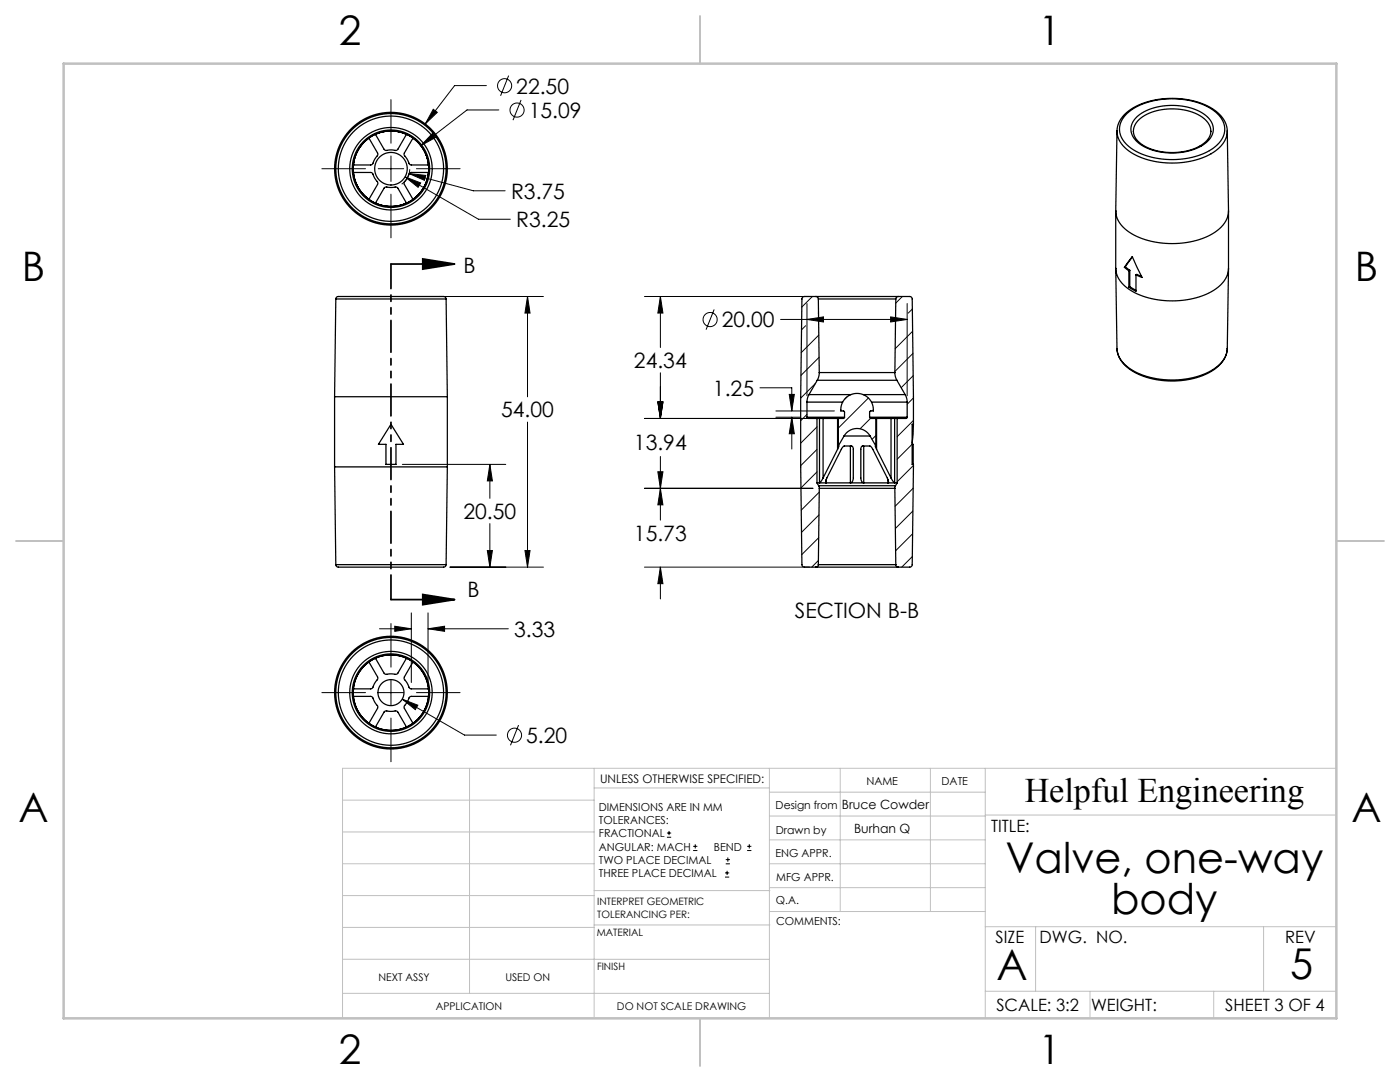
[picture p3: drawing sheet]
<svg xmlns="http://www.w3.org/2000/svg" width="279mm" height="216mm" viewBox="0 0 279 216" stroke-linecap="round" stroke-linejoin="round" font-family="sans-serif">
<g fill="none" stroke="#000" stroke-width=".2">
<path d="M78 19.9v8.7M97.1 17.1h-6.4l-5.8 7.6M101.5 15.1l-1.6 4M104 19.9l-1.6 4.1M64.2 33.7h8.7M75.5 33.7h5.1M78 31.1v5.1M78 38.7v8.8M80.8 35.3l3.2 1.2-.6 .9zM80.8 35.3l14.7 8.4h6.3M81.6 34.6l12.9 3.5h6.3M81.6 34.6l3.4 .4-.3 1z"/>
<path d="M81.8 33.8a3.7 3.7 0 0 1-1.6 2.9M83.1 33.7h8.7M86.3 26.6l.6 .8-2.9 1.7zM86.5 21.8l.8 .6-2.4 2.3zM99.6 21.9h-6.4l-9.2 7.2M87.5 59.2h21M105.3 59.2v20M105.3 59.2l.5 3.3h-1zM128.6 59.2h32.9M131.8 59.2l.5 3.3h-1zM131.8 59.2v10.1M162.1 59.2l-2.1 2.1"/>
<path d="M180.1 59.2l-1.3 1.3M131.8 74.4v9.1M142.5 61.7l-1.6 4.1M151.7 77.4h6.3v4.6M155.8 63.7h25.2M157.5 78.7h1l-.5 3.3zM160.8 65l-.8 .8M161 60.6v18.4M161 63.7l3.3-.5v1zM162.7 76.5l-2.9 3M163.4 62.4l-.1 .1M163.4 66.9l-3.5 3.5"/>
<path d="M163.5 71.3l-3.7 3.6M169 79.2l-.5 .5M173.3 79.4l-6 6M177.7 63.2l3.3 .5-3.3 .5zM178.7 65h.1M181 60.6v18.4M182.1 61.7l-.8 .8M182.1 66.1l-3.4 3.5M182.2 70.5l-3.6 3.6M182.2 75l-2.4 2.4M182.3 79.4l-1.3 1.3M80.3 92.7h20.6"/>
<path d="M97.8 92.7v6.7M97.8 92.7l.5 3.3h-1zM105.3 84.2v29M128.6 83.5h34.4M128.6 97.4h33.6M131.3 80.2h1l-.5 3.3zM131.3 94.1h1l-.5 3.3zM131.8 97.4l.5 3.3h-1zM131.8 91.1v12.7M154.8 82h11.7M154.8 83.2h5M158 83.2l.5 3.4h-1z"/>
<path d="M158 83.2v6.4M161 82.7l-1.2 1.2M163 85.2l-3.2 3.2M163 89.7l-3.2 3.2M163 94.2l-3.2 3.2M163.5 98.2l-3.6 3.6M173.7 83.5l-2.1 2.1M174.8 86.9l-.8 .8M182 88.6l-3 3M182.2 97.4l-3.6 3.6M182.3 83.9l-3.3 3.2M182.3 92.9l-3.3 3.2"/>
<path d="M89.8 113.2h18.7M97.3 109.9h1l-.5 3.3zM97.8 104.5v8.7M104.8 109.9h1l-.5 3.3zM128.6 113.2h32.9M131.8 113.2l.5 3.3h-1zM131.8 113.2v6.3M163.3 111.8l-1.3 1.4M163.4 107.3l-3.4 3.4M163.4 102.7l-3.4 3.5M182.1 111.1l-2.1 2.1M182.1 106.5l-3.4 3.4"/>
<path d="M182.2 102l-3.5 3.5M64.2 138.2h8.7M75.5 138.2h5.1M75.7 125.5h6.4M78 124.4v8.7M78 135.7v5M78.8 125l3.3 .5-3.3 .5zM80.3 139.5l12.4 7.2h6.3M80.3 139.5l3.1 1.2-.5 .9zM82.1 122.3v13.9M83.1 138.2h8.7M85.4 122.3v13.9"/>
<path d="M85.4 125.5h16M85.4 125.5l3.3-.5v1zM78 143.3v8.7M103.5 144.7l-1.6 4M133.1 167.1h.8M133.1 166.2h.8M133.5 165.8v.8M138.3 169.7h.9M138.3 168.9h.9M138.8 168.5v.8M144.7 175h.8M144.7 174.2h.8"/>
<path d="M144.8 172.4h.9M144.8 171.5h.9M145.1 173.8v.8M145.3 171.1v.8M149.1 169.7h.9M149.1 168.9h.9M149.5 168.5v.8"/>
<circle cx="100.7" cy="17.1" r="1.41"/>
<circle cx="103.2" cy="22" r="1.41"/>
<circle cx="141.7" cy="63.8" r="1.41"/>
<circle cx="102.7" cy="146.7" r="1.41"/>
</g>
<path d="M78 52.7h12.7M84.4 51.7l6.3 1-6.3 1zM78 119.6h12.7M84.4 118.6l6.3 1-6.3 1.1z" fill="none" stroke="#000" stroke-width=".35"/>
<path d="M78 52.7v66.9" fill="none" stroke="#000" stroke-width=".35" stroke-dasharray="6.3 1.3 1.3 1.3 1.3 1.3" stroke-dashoffset="1.4"/>
<g fill="none" stroke="#c0c0c0" stroke-width=".2">
<path d="M68.4 159.7h50.2M93.7 153.3v44.9M118.6 153.3v49.9M118.6 157.2h34.9M153.5 153.3v49.9M153.5 158.1h43.1M167.7 153.3v28.6M185.7 153.3v28.6M196.6 153.3v49.9M266.7 153.3h-198.3v49.9M68.4 178.7h50.2M68.4 172.4h50.2"/>
<path d="M68.4 166h50.2M118.6 177.7h35.1M153.5 167.6h43.1M153.5 162.8h43.1M153.5 172.4h43.1M153.5 177.1h43.1M196.6 162.6h70.1M68.4 198.2h85.1M68.4 185.1h50.2M68.4 191.4h50.2M118.6 191.4h34.9M118.6 184.6h35.1"/>
<path d="M153.7 181.9h42.9M196.6 197.8h70.1M196.6 184.9h70.1M206.7 184.9v12.9M217.5 197.8v5.4M242.2 197.8v5.4M252.2 184.9v12.9"/>
</g>
<path d="M139.7 3.2v9.5M3.2 107.9h9.5M266.7 107.9h9.5M139.7 203.2v9.5" fill="none" stroke="#c0c0c0" stroke-width=".25"/>
<path d="M12.7 12.7h254v190.5h-254z" fill="none" stroke="#c0c0c0" stroke-width=".5"/>
<g fill="#000">
<path d="M84.4 51.7l6.3 1-6.3 1zM84.4 118.6l6.3 1-6.3 1.1z"/>
<path d="M105.3 59.2l.5 3.3h-1zM104.8 109.9h1l-.5 3.3zM97.8 92.7l.5 3.3h-1zM97.3 109.9h1l-.5 3.3zM86.5 21.8l-1.6 2.9 2.4-2.3zM86.3 26.6l-2.3 2.5 2.9-1.7zM80.8 35.3l2.6 2.1 .6-.9zM81.6 34.6l3.1 1.4 .3-1zM80.3 139.5l2.6 2.1 .5-.9zM78.8 125l3.3 .5-3.3 .5zM85.4 125.5l3.3-.5v1zM131.3 80.2h1l-.5 3.3zM131.8 59.2l.5 3.3h-1zM131.3 94.1h1l-.5 3.3zM131.8 113.2l.5 3.3h-1zM131.3 80.2h1l-.5 3.3zM131.8 97.4l.5 3.3h-1zM161 63.7l3.3-.5v1zM177.7 63.2l3.3 .5-3.3 .5zM157.5 78.7h1l-.5 3.3zM158 83.2l.5 3.4h-1z"/>
</g>
<g fill="none" stroke="#000" stroke-width=".25">
<path d="M70.5 34.4h3.5l.4 .2 .4 .9 .6 .8v.4l-1.7 3a1.64 1.64 0 0 1-1.2-.9 7.5 7.5 0 0 1-2-4.4zM72.5 28.5a1.64 1.64 0 0 1 1.2-.9l1.7 3.1v.3l-.6 .8-.4 .9-.4 .2h-3.5a7.5 7.5 0 0 1 2-4.4zM74.9 26.8a7.5 7.5 0 0 1 6.2 0l-1.7 3-.5 .2-.9-.1-1 .1-.3-.1zM76.7 37.4l.3-.1 2.2 .1 1.9 3.1a7.5 7.5 0 0 1-6.2 0zM81.7 34.6l.4-.2h3.4a7.5 7.5 0 0 1-3.1 5.4l-1.8-3.1 .1-.4zM82.4 27.6a7.5 7.5 0 0 1 3.1 5.3h-3.6l-.2-.2-.4-.9-.6-.7v-.6zM222.9 26.1l-.2 16M224.9 22.7a14.1 14.1 0 0 1 10.9-2.9 10.9 10.9 0 0 1 7.9 3.8 4.1 4.1 0 0 1-1.5 5.9 15.9 15.9 0 0 1-16.4 .1 4.3 4.3 0 0 1-2-5.5zM226.2 26.2h.1M226.8 23.4a11.9 11.9 0 0 1 10.9-1.8 5.6 5.6 0 0 1 4.4 3.8 4.1 4.1 0 0 1-2.8 4 12.6 12.6 0 0 1-12.1-.8 3.2 3.2 0 0 1-.4-5.2zM241.6 26.2a4.6 4.6 0 0 1-3.6 3.6 11.9 11.9 0 0 1-10.5-1.3 3.1 3.1 0 0 1-1.3-2.3M241.7 26.2a4.2 4.2 0 0 0-3.2-3.6 11.6 11.6 0 0 0-11.1 1.2 3.2 3.2 0 0 0-1.2 2.4"/>
<path d="M241.7 26.2h.1M244.9 26.1a5.8 5.8 0 0 0-3.7-4.8 16.7 16.7 0 0 0-15.7 .7 5.3 5.3 0 0 0-2.6 4.1M244.9 26.1a5.7 5.7 0 0 1-3.7 4.9 16.9 16.9 0 0 1-16-.9 5 5 0 0 1-2.3-4M244.9 26.1l.3 16M67 59.7l.2-.4 .3-.1h21l.4 .1 .1 .4M67 59.7h22M67 59.7l-.2 19.5M89 59.7l.3 19.5M162.8 59.2h-2.4l-.3 .4a1206.9 1206.9 0 0 0 0 53.3l.3 .3h2.4M162.8 59.2l.4 .1 .1 .4M162.8 59.2h16.5M163.3 59.7h15.5"/>
<path d="M163.3 59.7l.2 14.6M178.8 59.7l-.2 14.6M179.3 59.2l-.4 .1-.1 .4M179.3 59.2h2.3l.4 .4 .3 25.1M222.7 42.1a5.8 5.8 0 0 0 3.6 4.8 17.4 17.4 0 0 0 16.3-.6 5.2 5.2 0 0 0 2.6-4.2M222.7 42.1v11.5M222.7 53.6a5.8 5.8 0 0 0 3.6 4.7 17.4 17.4 0 0 0 16.3-.6 5.3 5.3 0 0 0 2.6-4.1M222.7 53.6l.2 16M224.4 53.3l1.6-2.1 1.9 4.2-1.2-.5M224.4 53.3l.9 .7M224.6 53.2l.9 .7M224.6 53.2l-.2 .1"/>
<path d="M225.3 54v3.3M225.5 57.2l1.2 .7M225.5 53.9v3.3M225.5 53.9l-.2 .1M225.5 57.2l-.2 .1M226 51.3l-1.4 1.9M226.7 54.9v3.2l-1.4-.8M226.7 54.9l.2-.2 .9 .5M245.2 53.6l-.3 15.9M245.2 42.1v11.5M66.8 79.2h22.5M66.8 79.2v14"/>
<path d="M89.3 79.2v14M161.4 78.7l-.3 .8-.1 .7M161.4 78.7h8.4M163.1 75.9h15.9M163.1 75.9l-1.7 2.8M163.5 74.3l-.1 .8-.3 .8M163.5 74.3h15.1M172.3 78.7h8.3M178.6 74.3l.1 .8 .3 .8M179 75.9l1.6 2.8M180.6 78.7l.3 .8 .1 .7M244.9 69.5a5.9 5.9 0 0 1-3.9 5 16.6 16.6 0 0 1-15.7-1 5.3 5.3 0 0 1-2.4-3.9"/>
<path d="M244.9 69.5a5.8 5.8 0 0 1-3.7 4.7 16.9 16.9 0 0 1-16-.8 5.1 5.1 0 0 1-2.3-3.8M66.8 93.2h22.5M66.8 93.2l.2 19.5M78 84.7l2.5 4h-1.5v4h-2v-4h-1.5zM89.3 93.2l-.3 19.5M161 83.2l.2 .3h1.8M161 83.2h7.5M161 80.2h7.2M161 80.2v3M163 96.4h.5M163 83.5h.5M163 83.5v12.9"/>
<path d="M163 96.4l.4 .5M163.4 96.9l.1 .5M163.4 96.9h15.3M163.5 97.4h15.1M163.5 97.4l-.2 15.3M163.5 96.4h1.4M163.5 83.5h.8M163.5 83.5v12.9M164.3 95.4l-.8 1M164.3 83.5h2.9M164.3 83.5v11.9M164.9 96.4l-.1-.2 .2-.7 2.9-5.8a1.05 1.05 0 0 1 1.5-.7 .63 .63 0 0 1 .6 0 .63 .63 0 0 1 .3 .7v5.7l-.2 .7-.4 .3"/>
<path d="M164.9 96.4h4.8M164.9 95.7v.7M167.2 83.5h.1M167.2 89.7l-2.9 5.7M167.2 83.5v6.2M167.3 89l.1 .1-.2 .6M167.3 83.5v5.5M168.4 87a3 3 0 0 1 5.2 0M168.4 87h5.2M168.4 87l-1.1 2M168.5 83.2l-.2 .3h-1M168.5 83.2v-1.1l-.7-.1a3.3 3.3 0 0 1 3.2-3.5 3.3 3.3 0 0 1 3.3 3.5l-.7 .1-.1 1.1"/>
<path d="M169.7 96.4h2.7M169.7 89v7.4M172.4 96.4l-.3-.2-.3-.7v-5.8a.62 .62 0 0 1 .2-.7 .62 .62 0 0 1 .7 0h.2a.96 .96 0 0 1 1.3 .7l2.9 5.7 .2 .7-.1 .3M172.4 96.4h4.8M172.4 89v7.4M173.5 83.2l.2 .3h1.1M173.5 83.2h7.5M173.6 87l1.2 2M173.9 80.2h7.1M174.8 89h-.1l.2 .7M174.8 83.5h.1M174.8 83.5v5.5"/>
<path d="M174.9 89.7l2.9 5.7M174.9 83.5h2.9M174.9 83.5v6.2M177.2 96.4h1.3M177.2 95.7v.7M177.8 95.4l.7 1M177.8 83.5h.7M177.8 83.5v11.9M178.5 96.4h.5M178.5 83.5h.5M178.5 83.5v12.9M178.6 97.4l.2 15.3"/>
<path d="M178.7 96.9l-.1 .5M179 96.4l-.3 .5M179 83.5v12.9M181 83.2l-.2 .3h-1.8M181 80.2v3M182 88.7h.3v4M182.3 84.7h-.3v8h.3l-.2 20-.2 .3-.3 .2h-2.3M182.3 84.7l-.3 3.7M67 112.7l.2 .3 .3 .2h21l.4-.2 .1-.3M67 112.7h22M162.8 113.2h16.5M163.3 112.7l-.1 .3-.4 .2"/>
<path d="M163.3 112.7h15.5M178.8 112.7l.1 .3 .4 .2M70.5 139h3.5a.94 .94 0 0 1 .7 .9l.2 .4a1 1 0 0 1 .4 1l-1.7 3M73.6 132.1l1.7 3a.94 .94 0 0 1-.4 1.1l-.3 .5a.74 .74 0 0 1-.6 .8l-3.5-.1M81.1 131.3l-1.7 3a.94 .94 0 0 1-1.2 .2h-.4a1 1 0 0 1-1.2-.2l-1.7-3M82.4 132.1l-1.7 3a1 1 0 0 0 .5 1.1l.3 .5a.76 .76 0 0 0 .6 .8l3.4-.1M85.5 139h-3.4a1 1 0 0 0-.7 .9l-.4 .5a.76 .76 0 0 0-.3 .9l1.7 3M81.1 145.1l-1.7-3a.91 .91 0 0 0-1.2-.2h-.6a.76 .76 0 0 0-1 .2l-1.7 3"/>
<circle cx="78" cy="33.7" r="8.2"/>
<circle cx="78" cy="33.7" r="11"/>
<circle cx="78" cy="33.7" r="3.3"/>
<circle cx="78" cy="33.7" r="7.7"/>
<circle cx="78" cy="33.7" r="7.5"/>
<circle cx="78" cy="33.7" r="11.3"/>
<circle cx="78" cy="33.7" r="10.5"/>
<circle cx="78" cy="138.2" r="10.5"/>
<circle cx="78" cy="138.2" r="11.3"/>
<circle cx="78" cy="138.2" r="7.5"/>
<circle cx="78" cy="138.2" r="7.7"/>
<circle cx="78" cy="138.2" r="2.6"/>
<circle cx="78" cy="138.2" r="8.2"/>
<circle cx="78" cy="138.2" r="11"/>
</g>
<g font-size="8.5">
<text x="200.7" y="174.2">Valve, one-way</text>
<text x="221.7" y="182.3">body</text>
<text x="198.9" y="195.5">A</text>
<text x="257.5" y="195.4">5</text>
</g>
<g font-size="8.1">
<text x="67.6" y="8.9">2</text>
<text x="207.3" y="8.9">1</text>
<text x="4.4" y="56.2">B</text>
<text x="270.4" y="56.2">B</text>
<text x="3.7" y="164.1">A</text>
<text x="269.7" y="164.1">A</text>
<text x="67.6" y="212.4">2</text>
<text x="207.3" y="212.4">1</text>
</g>
<text font-size="6.9" x="204.5" y="160.1">Helpful Engineering</text>
<g font-size="4.2">
<text x="103" y="18.7">22.50</text>
<text x="105.5" y="23.5">15.09</text>
<text x="102" y="39.7">R3.75</text>
<text x="103" y="45.3">R3.25</text>
<text x="92.5" y="54.6">B</text>
<text x="144" y="65.3">20.00</text>
<text x="126.5" y="73.5">24.34</text>
<text x="100" y="83.3">54.00</text>
<text x="142.3" y="79">1.25</text>
<text x="126.5" y="89.8">13.94</text>
<text x="92.5" y="103.6">20.50</text>
<text x="126.5" y="107.9">15.73</text>
<text x="93.3" y="119.1">B</text>
<text x="158.6" y="123.4">SECTION B-B</text>
<text x="102.6" y="127.1">3.33</text>
<text x="105" y="148.3">5.20</text>
</g>
<g font-size="3.4">
<text x="197.8" y="166">TITLE:</text>
<text x="198.7" y="188.1">SIZE</text>
<text x="207.5" y="188.1">DWG. NO.</text>
<text x="256.5" y="188.2">REV</text>
<text x="198.8" y="201.7">SCALE: 3:2</text>
<text x="217.7" y="201.8">WEIGHT:</text>
<text x="244.5" y="201.7">SHEET 3 OF 4</text>
</g>
<g font-size="2.5">
<text x="168" y="161.4">Bruce Cowder</text>
<text x="170.5" y="166.2">Burhan Q</text>
</g>
<text font-size="2.4" x="119.8" y="156.2">UNLESS OTHERWISE SPECIFIED:</text>
<g font-size="2.2">
<text x="119.5" y="161.8">DIMENSIONS ARE IN MM</text>
<text x="154.8" y="161.4">Design from</text>
<text x="172.9" y="156.6">NAME</text>
<text x="187.9" y="156.7">DATE</text>
<text x="119.5" y="164.4">TOLERANCES:</text>
<text x="119.5" y="167.1">FRACTIONAL</text>
<text x="154.9" y="166.3">Drawn by</text>
<text x="119.5" y="169.7">ANGULAR: MACH</text>
<text x="119.5" y="172.4">TWO PLACE DECIMAL</text>
<text x="142.5" y="169.7">BEND</text>
<text x="154.8" y="171">ENG APPR.</text>
<text x="119.5" y="175">THREE PLACE DECIMAL</text>
<text x="154.9" y="175.7">MFG APPR.</text>
<text x="154.9" y="180.4">Q.A.</text>
<text x="154.9" y="184.6">COMMENTS:</text>
</g>
<g font-size="2.1">
<text x="75.5" y="195.7">NEXT ASSY</text>
<text x="100.9" y="195.7">USED ON</text>
<text x="86.9" y="201.5">APPLICATION</text>
<text x="123.1" y="201.6">DO NOT SCALE DRAWING</text>
</g>
<g font-size="2">
<text x="119.2" y="180.6">INTERPRET GEOMETRIC</text>
<text x="119.2" y="183.1">TOLERANCING PER:</text>
<text x="119.1" y="186.7">MATERIAL</text>
<text x="119.1" y="193.5">FINISH</text>
</g>
</svg>
